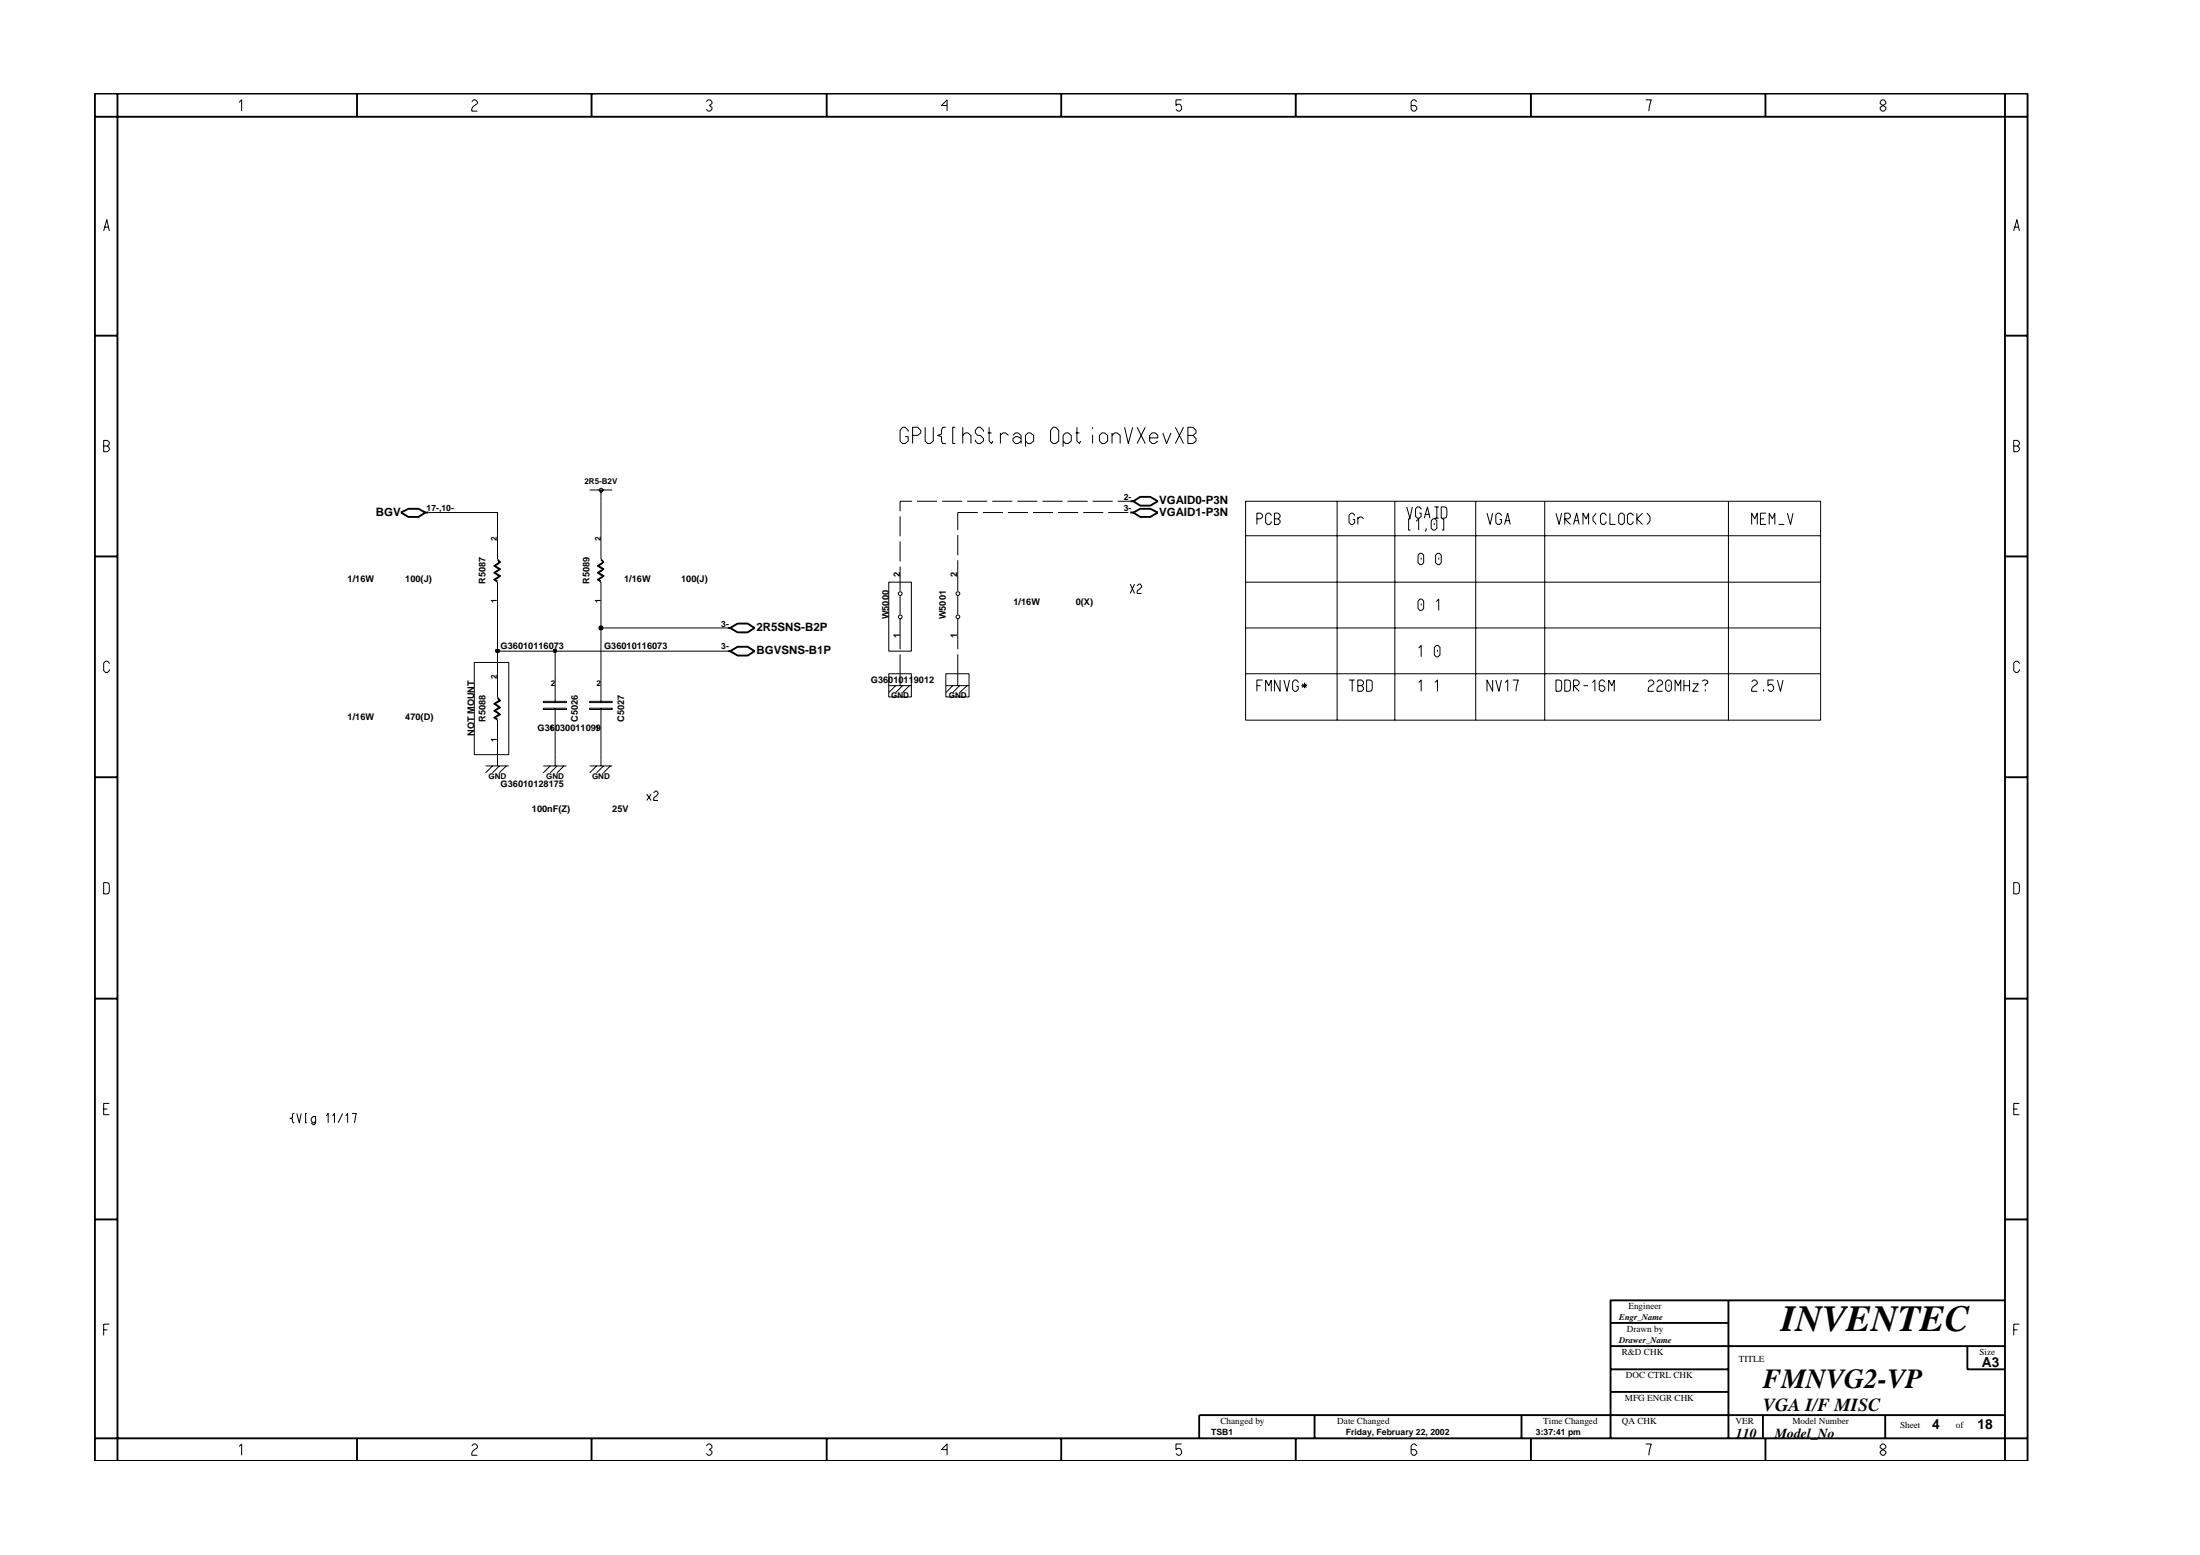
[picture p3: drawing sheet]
<svg xmlns="http://www.w3.org/2000/svg" width="297mm" height="210mm" viewBox="0 0 297 210" stroke-linecap="round" stroke-linejoin="round" font-family="sans-serif">
<g fill="none" stroke="#000" stroke-width=".14">
<path d="M67.2 75.6l.2 .3-.7 .5 .7 .4-.7 .5 .7 .4-.7 .5 .5 .4v3M67.2 72.3v3.2l.4 .4-.8 .5 .8 .4-.8 .5 .8 .4-.8 .5 .4 .2M79.6 66.1h3.1M81.1 75.6l.4 .3-.9 .5 .5 .3 .4 .1-.9 .5 .5 .4h.4l-.9 .5 .5 .4v3M81.1 72.3v3.2l.5 .4-.8 .5 .8 .4-.8 .5 .8 .4-.8 .5 .3 .2M81.1 66.1v1.6M121.5 77v2.8M129.3 77v2.8M67.2 94.2l.2 .4-.7 .4 .7 .5-.7 .4 .7 .5-.7 .5 .5 .3v6.2M67.2 87.9v6.2l.4 .5-.8 .4 .8 .5-.8 .4 .8 .5-.8 .5 .4 .1M73.3 95.6h3.2v.2h-3.2zM73.3 94.7h3.2v.1h-3.2z"/>
<path d="M75 87.9v6.9M75 95.6v7.8M79.6 95.6h3.1v.2h-3.1zM79.6 94.7h3.1v.1h-3.1zM81.1 84.8v10M81.1 95.6v7.8M120 92.6h3M120.9 92.6l-.9 .9M121.5 80.4v2.5M121.5 83.5v4.1M121.5 88.3v4.3M121.9 92.6l-1 .9"/>
<path d="M122.8 92.6l-.9 .9M127.7 92.6h3.1M128.6 92.6l-.9 .9M129.3 80.4v2.5M129.3 83.5v4.1M129.3 88.3v4.3M129.6 92.6l-1 .9M130.6 92.6l-1 .9M65.6 103.4h3.1M66.5 103.4l-.9 .9M67.4 103.4l-.9 .9M68.4 103.4l-1 .9"/>
<path d="M73.3 103.4h3.2M74.3 103.4l-1 .9M75.2 103.4l-.9 .9M76.1 103.4l-.9 .9M79.6 103.4h3.1M80.5 103.4l-.9 .9M81.5 103.4l-1 .9M82.4 103.4l-.9 .9"/>
<circle cx="81.2" cy="66.2" r=".25"/>
<circle cx="121.5" cy="80.1" r=".25"/>
<circle cx="121.5" cy="83.3" r=".25"/>
<circle cx="129.3" cy="80.1" r=".25"/>
<circle cx="129.3" cy="83.3" r=".25"/>
</g>
<path d="M54.1 69.2l1-.5h1.4l.9 .5-.9 .6h-1.4zM57.4 69.2h.5M152.6 69.2h.4M152.6 67.7h.4M153 69.2l1-.5h1.3l1 .5-1 .6h-1.3zM153 67.7l1-.6h1.3l1 .6-1 .6h-1.3zM98.2 87.9h.4M98.2 84.8h.4M98.6 87.9l1-.6h1.4l.9 .6-.9 .6h-1.4zM98.6 84.8l1-.6h1.4l.9 .6-.9 .6h-1.4z" fill="none" stroke="#000" stroke-width=".25"/>
<path d="M67 87.7h.3v.3h-.3z" fill-rule="evenodd" fill="#c2c2c2" stroke="#000" stroke-width=".25"/>
<path d="M67 87.7h.3v.3h-.3z" fill="none" stroke="#000" stroke-width=".25"/>
<path d="M67.2 81.6v6.3h7.8" fill="none" stroke="#000" stroke-width=".14"/>
<path d="M74.8 87.7h.2v.3h-.2z" fill-rule="evenodd" fill="#c2c2c2" stroke="#000" stroke-width=".25"/>
<path d="M74.8 87.7h.2v.3h-.2z" fill="none" stroke="#000" stroke-width=".25"/>
<path d="M75 87.9h23.2" fill="none" stroke="#000" stroke-width=".14"/>
<path d="M81 84.6h.3v.3h-.3z" fill-rule="evenodd" fill="#c2c2c2" stroke="#000" stroke-width=".25"/>
<g fill="none" stroke="#000" stroke-width=".25">
<path d="M12.8 12.6h261v184.6h-261zM12.8 15.8h261M15.9 12.6v184.6M48.2 12.6v3.2M79.9 12.6v3.2M111.6 12.6v3.2M143.3 12.6v3.2M174.9 12.6v3.2M206.7 12.6v3.2M238.4 12.6v3.2M270.7 12.6v184.6M12.8 45.3h3.1"/>
<path d="M270.7 45.3h3.1M12.8 75.1h3.1M270.7 75.1h3.1M81 84.6h.3v.3h-.3zM12.8 104.9h3.1M270.7 104.9h3.1M12.8 134.8h3.1M270.7 134.8h3.1M12.8 164.6h3.1M217.5 178.6h15.9M233.4 175.5v18.7M270.7 175.5h-53.2v18.7"/>
<path d="M270.7 164.6h3.1M12.8 194.2h261M48.2 194.2v3M79.9 194.2v3M111.6 194.2v3M143.3 194.2v3M174.9 194.2v3M177.5 191v3.2M205.4 191v3.2M206.7 194.2v3M217.5 181.7h53.2M217.5 184.8h15.9"/>
<path d="M217.5 187.9h15.9M238 191v3.2M238.4 194.2v3M254.5 191v3.2M265.6 181.7v3.1h5.1M270.7 191h-108.8v3.2"/>
</g>
<g fill="none" stroke="#000" stroke-width=".14">
<path d="M32.3 13.8l.3-.3v1.5M63.7 13.7l.3-.2h.2l.3 .2v.3l-.5 .3-.3 .4v.3h.8M95.4 13.7l.2-.2h.3l.2 .2v.3l-.3 .2 .3 .3v.2l-.2 .3h-.3l-.2-.3M127.9 14.2h-.8l.8-.7v1.5M159.5 13.5h-.7v.7l.2-.1a.5 .5 0 0 1 .5 .6l-.2 .3h-.3l-.2-.3M191.3 13.7l-.3-.2h-.2l-.3 .2v1l.3 .3h.2l.3-.3v-.2l-.3-.3h-.5M222.2 13.5h.8l-.4 1.5M253.9 13.7l.2-.2h.3l.2 .2v.3l-.7 .5v.2l.2 .3h.3l.2-.3v-.2l-.7-.5zM14 31.2l.4-1.6 .4 1.6M14.1 30.7h.6M271.9 31.2l.4-1.6 .4 1.6M272 30.7h.6"/>
<path d="M14 59.5h.5l.3 .2v.3l-.3 .2 .3 .3v.2l-.3 .3h-.5zM122.6 58.3v-.2l-.4-.4h-.3l-.4 .4v1.4l.4 .4h.3l.4-.4v-.6h-.4M123.2 58.8h.7l.4-.4v-.3l-.4-.4h-.7v2.2M124.9 57.7v1.8l.4 .4h.3l.4-.4v-1.8M127.7 57.7h-.4l-.2 .4v.5l-.5 .2 .5 .1v.6l.2 .4h.4M129 57.7h-.4v2.2h.4M130 58.8l.3-.4h.4l.4 .4v1.1M130 57.7v2.2M132.8 58.3v-.2l-.4-.4h-.4l-.3 .4v.3l.3 .4h.4l.4 .4v.3l-.4 .4h-.4l-.3-.4v-.1M133.4 58.4h.5M133.5 57.7v1.8l.4 .4 .2-.4M135.1 58.8l.3-.4h.3l.5 .4"/>
<path d="M135.1 58.4v1.5M136.8 58.8l.3-.4h.3l.5 .4v1.1M137.9 59.2l-.5-.3h-.3l-.3 .3v.3l.3 .4h.3l.5-.4M138.5 59.5l.3 .4h.3l.5-.4v-.7l-.5-.4h-.3l-.3 .4v1.5M142.2 57.7h.3l.4 .4v1.4l-.4 .4h-.3l-.4-.4v-1.4zM143.5 59.5l.4 .4h.3l.4-.4v-.7l-.4-.4h-.3l-.4 .4v1.5M145.2 58.4h.5M145.4 57.7v1.8l.3 .4 .2-.4M147.5 57.7v.2M147.5 58.7v1.2M148.4 58.8l.4-.4h.3l.4 .4v.7l-.4 .4h-.3l-.4-.4zM150.1 58.8l.4-.4h.3l.4 .4v1.1"/>
<path d="M150.1 58.4v1.5M151.8 57.7l.5 2.2 .6-2.2M153.5 57.7l1.1 2.2M154.6 57.7l-1.1 2.2M155.2 59.1h1.1v-.3l-.3-.4h-.4l-.4 .4v.7l.4 .4h.3l.4-.4M157 58.4l.5 1.5 .6-1.5M158.7 57.7l1.1 2.2M159.8 57.7l-1.1 2.2M160.4 58.8h.7l.4-.4v-.3l-.4-.4h-.7v2.2h.7l.4-.4v-.3l-.4-.4M271.9 59.5h.5l.3 .2v.3l-.3 .2 .3 .3v.2l-.3 .3h-.5zM14 60.2h.5M57.9 69.2h9.3v3.1"/>
<path d="M81.1 67.7v4.6M120 78.6h3v9.3h-3zM121.5 69.7v2.7M121.5 73.1v2.7M121.5 76.5v.5M123.1 67.7h-1.6v1.3M123.8 67.7h2.7M127.2 67.7h2.7M129.3 72.2v2.7M129.3 75.6v1.4M130.6 67.7h2.7M132 69.2h-2.7v2.4"/>
<path d="M132.7 69.2h2.7M134 67.7h2.7M136.1 69.2h2.7M137.4 67.7h2.7M139.5 69.2h2.7M140.7 67.7h2.8M142.9 69.2h2.7M144.1 67.7h2.7M146.2 69.2h2.8M147.5 67.7h2.7M149.6 69.2h2.7M150.9 67.7h1.7"/>
<path d="M152.6 78.8l.6 1.3M153.2 78.8l-.6 1.3M153.5 79.1l.3-.3h.2l.1 .3v.2l-.6 .6v.2h.6M168.2 67.7h77.6v29.5h-77.6zM168.2 78.6h77.6M168.2 72.3h77.6M169.7 70h.5l.3-.2v-.3l-.3-.2h-.5v1.5M171.6 69.6l-.2-.3h-.3l-.2 .2v1l.2 .3h.3l.2-.3v-.1M172.1 70h.5l.2-.2v-.3l-.2-.2h-.5v1.5h.5l.2-.3v-.2l-.2-.3M180.5 67.7v29.5M182.9 69.6l-.2-.3h-.3l-.3 .2v1l.3 .3h.3l.2-.3v-.4h-.2M183.3 70l.3-.2h.2l.3 .2"/>
<path d="M183.3 69.8v1M188.3 67.7v29.5M189.9 68.4l.5 1.5 .3-1.5M190.4 70h-.2v1.6h.2M191.2 70.4l.3-.4v1.6M191.5 74.9l.2-.2h.3l.2 .2v1.1l-.2 .2h-.3l-.2-.2zM191.9 68.8l-.3-.4h-.2l-.3 .3v1l.3 .2h.2l.3-.2v-.4h-.3M191.9 75.3v.2M192.3 69.9l.4-1.5 .4 1.5M192.4 69.4h.6M192.6 71.3v.3l-.2 .1M193.2 70.3l.3-.3h.2l.3 .3v1l-.3 .3h-.2l-.3-.3z"/>
<path d="M193.7 68.4h.6M193.7 69.9h.6M193.7 70.6v.3M193.8 74.9l.3-.2h.2l.3 .2v1.1l-.3 .2h-.2l-.3-.2zM194 68.4v1.5M194.3 75.3v.2M194.6 68.4l.7 .1 .1 .3-.1 1.1h-.7zM194.7 70h.2v1.6h-.2M199.2 67.7v29.5M200.8 69.3l.4 1.5 .3-1.5M202.7 69.6l-.2-.3h-.3l-.2 .2v1l.2 .3h.3l.2-.3v-.4h-.2M203.1 70.8l.5-1.5 .3 1.5"/>
<path d="M203.2 70.3h.6M208.6 67.7v29.5M210.1 69.3l.4 1.5 .3-1.5M211.3 70.8v-1.5h.5l.2 .2v.3l-.2 .2h-.5l.7 .8M212.5 70.8l.4-1.5 .3 1.5M212.5 70.3h.6M213.7 70.8v-1.5l.5 .7 .3-.7v1.5M215.5 69.3l-.4 .5v.5l.4 .5M216.9 69.6l-.3-.3h-.2l-.3 .2v1l.3 .3h.2l.3-.3v-.1M217.4 69.3v1.5h.7M218.6 69.5l.2-.2h.3l.2 .2v1l-.2 .3h-.3l-.2-.3zM220.5 69.6l-.3-.3h-.2l-.3 .2v1l.3 .3h.2l.3-.3v-.1"/>
<path d="M221 69.3v1.5M221.8 69.3l-.8 .7 .8 .8M222.4 69.3l.4 .5v.5l-.4 .5M233.4 67.7v29.5M236.5 70.8v-1.5l.4 .7 .4-.7v1.5M237.7 70h.5M238.4 69.3h-.7v1.5h.7M238.9 70.8v-1.5l.4 .7 .3-.7v1.5M240.1 70.8h.8M241.3 69.3l.5 1.5 .3-1.5M271.9 60.2h.5M14.8 89.6l-.3-.3h-.2l-.3 .2v1l.3 .3h.2l.3-.3v-.1"/>
<path d="M64 89.4h4.7v12.5h-4.7zM81.1 81.6v3.2h17.1M120 90.9h3v3.2h-3zM127.7 90.9h3.1v3.2h-3.1zM168.2 84.8h77.6M168.2 90.9h77.6M169.7 92.6h.5M170.5 91.8h-.8v1.5M170.9 93.3v-1.5l.4 .8 .3-.8v1.5M172.8 91.8v1.5l-.7-1.5v1.5M173.3 91.8l.5 1.5 .3-1.5M175.3 92.1l-.3-.3h-.2l-.3 .2v1.1l.3 .2h.2l.3-.2v-.5h-.3"/>
<path d="M175.7 92.6h.8M175.8 92.3l.6 .5M176.1 92.1v.8M176.4 92.3l-.6 .5M182.1 91.8h.8M182.6 91.8v1.5M183.3 92.6h.5l.3-.3v-.3l-.3-.2h-.5v1.5h.5l.3-.2v-.3l-.3-.2M184.5 91.8l.7 .1 .1 .2-.1 1.1-.7 .1zM191.5 81.1l.2-.2h.3l.2 .2v1l-.2 .3h-.3l-.2-.3zM191.5 87.5l.4-.4v1.6M191.5 92.1l.4-.3v1.5M191.9 81.5v.2"/>
<path d="M193.7 87.4l.2-.3h.3l.2 .3v1l-.2 .3h-.3l-.2-.3zM193.7 92.1l.4-.3v1.5M193.9 81.2l.4-.3v1.5M194.1 87.7v.3M201.5 91.8v1.5l-.7-1.5v1.5M202 91.8l.4 1.5 .3-1.5M203.2 92.1l.4-.3v1.5M204.2 91.8h.8l-.3 1.5M210.1 91.8l.7 .1v.2v1.1l-.7 .1zM211.3 91.8l.6 .1 .1 .2-.1 1.1-.6 .1zM212.5 93.3v-1.5h.5l.2 .2v.3l-.2 .3h-.5l.7 .7M213.8 92.6h.6"/>
<path d="M215 92.1l.3-.3v1.5M216.7 92l-.3-.2h-.2l-.3 .2v1.1l.3 .2h.2l.3-.2v-.3l-.3-.2h-.5M217.2 93.3v-1.5l.4 .8 .4-.8v1.5M222.5 92l.3-.2h.2l.3 .2v.3l-.7 .5-.1 .3v.2h.8M223.7 92l.3-.2h.2l.3 .2v.3l-.7 .5-.1 .3v.2h.8M224.9 92l.3-.2h.2l.3 .2v1.1l-.3 .2h-.2l-.3-.2zM225.3 92.4v.2M226.2 93.3v-1.5l.4 .8 .3-.8v1.5M227.4 92.6h.7M227.4 91.8v1.5M228.1 91.8v1.5M228.5 92.3h.8l-.8 1h.8"/>
<path d="M229.8 92l.3-.2h.2l.3 .2v.2l-.4 .2v.2M230.2 93.1v.2M236.5 92l.3-.2h.2l.3 .2v.3l-.7 .5-.1 .3v.2h.8M238.1 93.1v.2M239.5 91.8h-.8v.8l.3-.2a.5 .5 0 0 1 .5 .7l-.3 .2h-.2l-.3-.2M240 91.8l.4 1.5 .3-1.5M272.7 89.6l-.3-.3h-.3l-.2 .2v1l.2 .3h.3l.3-.3v-.1M14 119.1l.7 .1 .1 .3-.1 1.1-.7 .1zM87.3 107.2l.6 .8M87.9 107.2l-.6 .8M88.3 107l.2-.2h.2l.1 .2v.2l-.5 .6v.2h.5M271.9 119.1l.7 .1 .1 .3-.1 1.1-.7 .1z"/>
<path d="M14 149.7h.5M14.8 148.9h-.8v1.6h.8M39.7 150.3h-.1l-.1 .6-.4 .1 .4 .1 .1 .5h.1M40.1 150.3l.3 1.3 .3-1.3M41.4 150.3h-.1v1.3h.1M42.6 151.3l-.2 .3h-.1l-.3-.3v-.3l.3-.3h.3v.9l-.2 .2h-.1l-.3-.2M44.1 150.6l.2-.3v1.3M44.9 150.6l.3-.3v1.3M46.3 150.3l-.6 1.3M46.7 150.6l.2-.3v1.3M47.5 150.3h.6l-.2 1.3M271.9 149.7h.5"/>
<path d="M272.7 148.9h-.8v1.6h.8M14 179.5h.5M14.8 178.7h-.8v1.6M271.9 179.5h.5M272.7 178.7h-.8v1.6M32.3 195.3l.3-.4v1.5M63.7 195.2l.3-.3h.2l.3 .3v.2l-.7 .5-.1 .3v.2h.8M95.4 195.2l.2-.3h.3l.2 .3v.2l-.3 .3 .3 .2v.3l-.2 .2h-.3l-.2-.2M127.9 195.7h-.8l.8-.8v1.5M159.5 194.9h-.7v.8l.2-.2a.5 .5 0 0 1 .5 .7l-.2 .2h-.3l-.2-.2M191.3 195.2l-.3-.3h-.2l-.3 .3v1l.3 .2h.2l.3-.2v-.3l-.3-.2h-.5M222.2 194.9h.8l-.4 1.5"/>
<path d="M254.1 194.9l-.2 .3v.2l.7 .5v.3l-.2 .2h-.3l-.2-.2v-.3l.7-.5v-.2l-.2-.3z"/>
</g>
<text font-size="5" x="240.5" y="179.7">INVENTEC</text>
<text font-size="3.7" x="238" y="187.3">FMNVG2-VP</text>
<text font-size="2.5" x="238" y="190.4">VGA I/F MISC</text>
<g font-size="1.9">
<text x="267.6" y="184.6">A3</text>
<text x="234.4" y="194.1">110</text>
<text x="239.6" y="194.1">Model_No</text>
<text x="260.9" y="192.9">4</text>
<text x="267" y="192.9">18</text>
</g>
<g font-size="1.6">
<text x="50.8" y="69.6">BGV</text>
<text x="156.5" y="69.6">VGAID1-P3N</text>
<text x="156.5" y="68.1">VGAID0-P3N</text>
<text x="102.1" y="85.2">2R5SNS-B2P</text>
<text x="102.1" y="88.2">BGVSNS-B1P</text>
</g>
<g font-size="1.2">
<text x="57.6" y="69">17-,10-</text>
<text x="151.7" y="67.5">2-</text>
<text x="151.7" y="69">3-</text>
<text x="121.5" y="77.8" transform="rotate(-90 121.5 77.8)">2</text>
<text x="129.2" y="77.8" transform="rotate(-90 129.2 77.8)">2</text>
<text x="46.9" y="78.6">1/16W</text>
<text x="54.7" y="78.6">100(J)</text>
<text x="65.6" y="78.8" transform="rotate(-90 65.6 78.8)">R5087</text>
<text x="79.6" y="78.8" transform="rotate(-90 79.6 78.8)">R5089</text>
<text x="84.3" y="78.6">1/16W</text>
<text x="92" y="78.6">100(J)</text>
<text x="120" y="83.6" transform="rotate(-90 120 83.6)">W5000</text>
<text x="127.7" y="83.6" transform="rotate(-90 127.7 83.6)">W5001</text>
<text x="136.8" y="81.6">1/16W</text>
<text x="145.2" y="81.6">0(X)</text>
<text x="67.6" y="87.6">G36010116073</text>
<text x="81.6" y="87.6">G36010116073</text>
<text x="97.4" y="87.6">3-</text>
<text x="97.4" y="84.6">3-</text>
<text x="121.5" y="86.1" transform="rotate(-90 121.5 86.1)">1</text>
<text x="129.2" y="86.1" transform="rotate(-90 129.2 86.1)">1</text>
<text x="117.6" y="92.2">G36010119012</text>
<text x="46.9" y="97.2">1/16W</text>
<text x="54.7" y="97.2">470(D)</text>
<text x="64" y="99.4" transform="rotate(-90 64 99.4)">NOT MOUNT</text>
<text x="65.6" y="97.4" transform="rotate(-90 65.6 97.4)">R5088</text>
<text x="72.6" y="98.7">G36030011099</text>
<text x="78" y="97.4" transform="rotate(-90 78 97.4)">C5026</text>
<text x="84.3" y="97.4" transform="rotate(-90 84.3 97.4)">C5027</text>
<text x="67.6" y="106.2">G36010128175</text>
<text x="71.8" y="109.7">100nF(Z)</text>
<text x="82.7" y="109.7">25V</text>
<text x="218.6" y="178.2">Engr_Name</text>
<text x="219.6" y="179.8">Drawn by</text>
<text x="219.9" y="176.7">Engineer</text>
<text x="218.6" y="181.3">Drawer_Name</text>
<text x="219" y="182.9">R&amp;D CHK</text>
<text x="234.8" y="183.8">TITLE</text>
<text x="267.3" y="182.9">Size</text>
<text x="219.4" y="189.2">MFG ENGR CHK</text>
<text x="219.5" y="186">DOC CTRL CHK</text>
<text x="163.5" y="193.7">TSB1</text>
<text x="164.8" y="192.2">Changed by</text>
<text x="180.6" y="192.2">Date Changed</text>
<text x="181.7" y="193.7">Friday, February 22, 2002</text>
<text x="207.4" y="193.7">3:37:41 pm</text>
<text x="208.4" y="192.2">Time Changed</text>
<text x="219" y="192.2">QA CHK</text>
<text x="234.3" y="192.2">VER</text>
<text x="242" y="192.2">Model Number</text>
<text x="256.5" y="192.7">Sheet</text>
<text x="264.1" y="192.7">of</text>
</g>
<g font-size="1.1">
<text x="78.9" y="65.4">2R5-B2V</text>
<text x="67.1" y="73.1" transform="rotate(-90 67.1 73.1)">2</text>
<text x="81.1" y="73.1" transform="rotate(-90 81.1 73.1)">2</text>
<text x="67.1" y="81.5" transform="rotate(-90 67.1 81.5)">1</text>
<text x="81.1" y="81.5" transform="rotate(-90 81.1 81.5)">1</text>
<text x="67.1" y="91.7" transform="rotate(-90 67.1 91.7)">2</text>
<text x="74.4" y="92.6">2</text>
<text x="80.5" y="92.6">2</text>
<text x="120.3" y="94.3">GND</text>
<text x="128.1" y="94.3">GND</text>
<text x="67.1" y="100.2" transform="rotate(-90 67.1 100.2)">1</text>
<text x="74.2" y="98.7">1</text>
<text x="80.4" y="98.7">1</text>
<text x="66" y="105.1">GND</text>
<text x="73.7" y="105.1">GND</text>
<text x="79.9" y="105.1">GND</text>
</g>
</svg>
